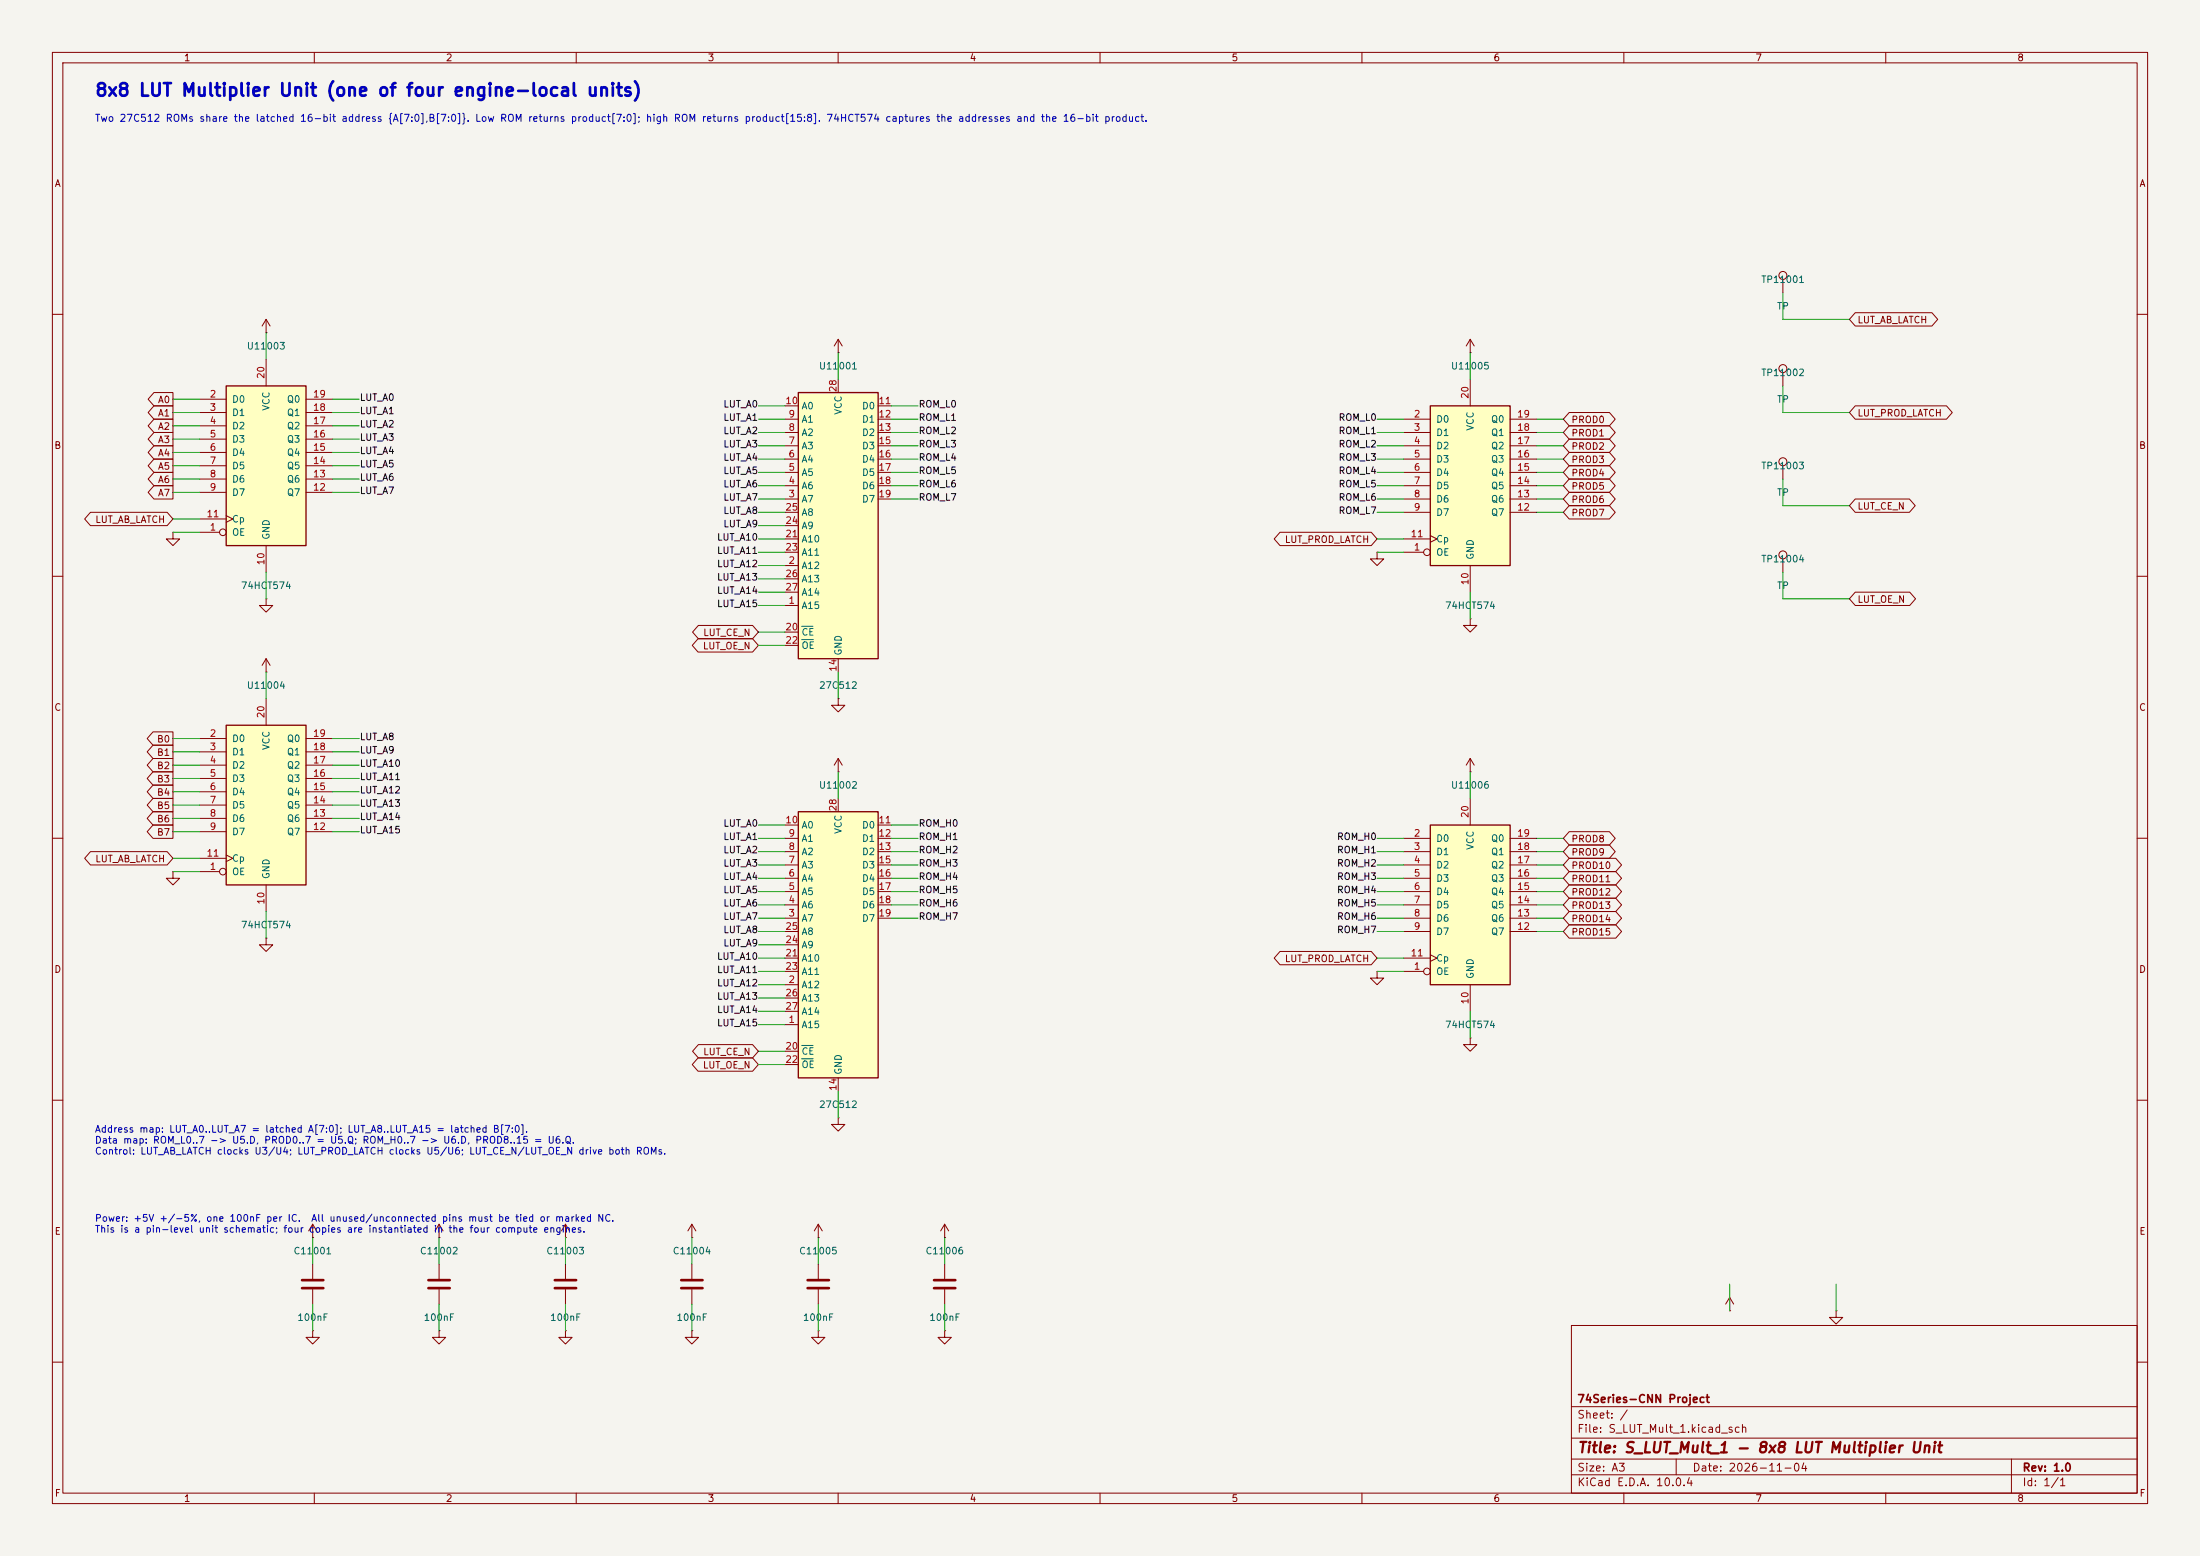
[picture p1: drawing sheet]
<svg xmlns="http://www.w3.org/2000/svg" width="420mm" height="297mm" viewBox="0 0 420 297" stroke-linecap="round" stroke-linejoin="round" font-family="sans-serif">
<path d="M0 0h420v297h-420z" fill="#f5f4ef" stroke="#f5f4ef" stroke-width=".19"/>
<g fill="none" stroke="#840000" stroke-width=".19">
<path d="M10 10h400v277h-400zM12 12h396v273h-396zM60 10v2M110 10v2M160 10v2M210 10v2M260 10v2M310 10v2M360 10v2M340.4 53.3v2.6M10 60h2M340.4 71.1v2.6"/>
<path d="M408 60h2M340.4 88.9v2.5M10 110h2M262.9 105.4v1.3h1.3l-1.3 1.3-1.3-1.3h1.3M262.9 105.4h.1M340.4 106.7v2.5M408 110h2M10 160h2M408 160h2M33 166.4v1.2h1.3l-1.3 1.3-1.3-1.3h1.3M33 166.4h.1M50.8 179.1v1.2h1.3l-1.3 1.3-1.3-1.3h1.3"/>
<path d="M50.8 179.1h.1M10 210h2M408 210h2M132.1 236.2h.1M132.1 233.7l-.8 1.2M132.1 233.7l.7 1.2M132.1 233.7v2.5M180.3 236.2h.1M180.3 233.7l-.7 1.2M180.3 233.7l.8 1.2M180.3 233.7v2.5M59.7 241.3v2.8"/>
<path d="M59.7 246.1v2.8M107.9 254v1.3h1.3l-1.3 1.2-1.2-1.2h1.2M107.9 254h.1M132.1 241.3v2.8M132.1 246.1v2.8M156.2 254v1.3h1.3l-1.3 1.2-1.3-1.2h1.3M156.2 254h.1M156.2 241.3v2.8M156.2 246.1v2.8M300 253h108v32h-108zM10 260h2M300 278.5h108"/>
<path d="M300 274.5h108M300 268.5h108M320 278.5v3M384 278.5v6.5M408 260h2M60 285v2M110 285v2M160 285v2M210 285v2M260 285v2M300 281.5h108M310 285v2"/>
<path d="M360 285v2"/>
<circle cx="340.4" cy="52.6" r=".76"/>
<circle cx="340.4" cy="70.4" r=".76"/>
<circle cx="340.4" cy="88.1" r=".76"/>
<circle cx="340.4" cy="105.9" r=".76"/>
</g>
<path d="M57.7 244.3h4M57.7 245.9h4M130 244.3h4.1M130 245.9h4.1M154.2 244.3h4M154.2 245.9h4" fill="none" stroke="#840000" stroke-width=".51"/>
<path d="M43.2 138.4h15.2v30.5h-15.2z" fill="#ffffc2"/>
<path d="M43.2 138.4h15.2v30.5h-15.2z" fill="none" stroke="#840000" stroke-width=".25"/>
<g fill="none" stroke="#840000" stroke-width=".19">
<path d="M50.8 133.4v5M38.1 141h5.1M38.1 143.5h5.1M38.1 146.1h5.1M38.1 148.6h5.1M38.1 151.1h5.1M38.1 153.7h5.1M38.1 156.2h5.1M38.1 158.8h5.1M58.4 141h5.1M58.4 143.5h5.1M58.4 146.1h5.1"/>
<path d="M58.4 148.6h5.1M58.4 151.1h5.1M58.4 153.7h5.1M58.4 156.2h5.1M58.4 158.8h5.1M38.1 166.4h3.8M38.1 163.8h5.1M43.2 163.2l1.2 .6-1.2 .7M50.8 168.9v5.1M59.7 236.2h.1M59.7 233.7l-.8 1.2M59.7 233.7l.8 1.2"/>
<path d="M59.7 233.7v2.5M59.7 254v1.3h1.3l-1.3 1.2-1.3-1.2h1.3M59.7 254h.1M83.8 241.3v2.8M83.8 246.1v2.8"/>
<circle cx="42.5" cy="166.4" r=".63"/>
</g>
<path d="M81.8 244.3h4.1M81.8 245.9h4.1" fill="none" stroke="#840000" stroke-width=".51"/>
<path d="M152.4 74.9h15.2v50.8h-15.2z" fill="#ffffc2"/>
<path d="M152.4 74.9h15.2v50.8h-15.2z" fill="none" stroke="#840000" stroke-width=".25"/>
<g fill="none" stroke="#840000" stroke-width=".19">
<path d="M149.9 77.5h2.5M160 72.4v2.5M167.6 77.5h2.6M149.9 95.3h2.5M149.9 92.7h2.5M149.9 90.2h2.5M149.9 87.6h2.5M149.9 85.1h2.5M149.9 82.6h2.5M149.9 80h2.5M149.9 97.8h2.5M167.6 95.3h2.6"/>
<path d="M167.6 92.7h2.6M167.6 90.2h2.6M167.6 87.6h2.6M167.6 85.1h2.6M167.6 82.6h2.6M167.6 80h2.6M149.9 115.6h2.5M149.9 108h2.5M149.9 102.9h2.5M149.9 105.4h2.5M149.9 100.3h2.5M149.9 110.5h2.5"/>
<path d="M149.9 113h2.5M149.9 120.7h2.5M149.9 123.2h2.5M160 133.4v1.2h1.3l-1.3 1.3-1.3-1.3h1.3M160 133.4h.1M160 125.7v2.6M160 147.3h.1M160 144.8v2.5M160 144.8l-.7 1.3M160 144.8l.8 1.3"/>
</g>
<path d="M153 119.5h2.2M153 122.1h2.3" fill="none" stroke="#006464" stroke-width=".19"/>
<path d="M273 157.5h15.3v30.5h-15.3z" fill="#ffffc2"/>
<path d="M273 157.5h15.3v30.5h-15.3z" fill="none" stroke="#840000" stroke-width=".25"/>
<g fill="none" stroke="#840000" stroke-width=".19">
<path d="M33 101.6v1.3h1.3l-1.3 1.2-1.3-1.2h1.3M33 101.6h.1M280.7 152.4v5.1M268 160h5M268 162.6h5M268 165.1h5M268 167.6h5M268 170.2h5M268 172.7h5M268 175.3h5M268 177.8h5M288.3 160h5.1"/>
<path d="M288.3 162.6h5.1M288.3 165.1h5.1M288.3 167.6h5.1M288.3 170.2h5.1M288.3 172.7h5.1M288.3 175.3h5.1M288.3 177.8h5.1M268 185.4h3.8M268 182.9h5M273 182.2l1.3 .7-1.3 .6M280.7 188v5M83.8 236.2h.1"/>
<path d="M83.8 233.7l-.7 1.2M83.8 233.7l.8 1.2M83.8 233.7v2.5M156.2 236.2h.1M156.2 233.7l-.8 1.2M156.2 233.7l.8 1.2M156.2 233.7v2.5M180.3 254v1.3h1.3l-1.3 1.2-1.2-1.2h1.2M180.3 254h.1M180.3 241.3v2.8M180.3 246.1v2.8"/>
<circle cx="272.4" cy="185.4" r=".63"/>
</g>
<path d="M178.3 244.3h4.1M178.3 245.9h4.1" fill="none" stroke="#840000" stroke-width=".51"/>
<path d="M152.4 154.9h15.2v50.8h-15.2z" fill="#ffffc2"/>
<path d="M152.4 154.9h15.2v50.8h-15.2z" fill="none" stroke="#840000" stroke-width=".25"/>
<g fill="none" stroke="#840000" stroke-width=".19">
<path d="M149.9 157.5h2.5M160 152.4v2.5M167.6 157.5h2.6M280.7 147.3h.1M280.7 144.8l-.8 1.3M280.7 144.8l.7 1.3M280.7 144.8v2.5M149.9 175.3h2.5M149.9 172.7h2.5M149.9 170.2h2.5M149.9 167.6h2.5M149.9 165.1h2.5"/>
<path d="M149.9 162.6h2.5M149.9 160h2.5M149.9 177.8h2.5M167.6 175.3h2.6M167.6 172.7h2.6M167.6 170.2h2.6M167.6 167.6h2.6M167.6 165.1h2.6M167.6 162.6h2.6M167.6 160h2.6M149.9 195.6h2.5M149.9 188h2.5"/>
<path d="M149.9 182.9h2.5M149.9 185.4h2.5M149.9 180.3h2.5M149.9 190.5h2.5M149.9 193h2.5M262.9 185.4v1.3h1.3l-1.3 1.3-1.3-1.3h1.3M262.9 185.4h.1M280.7 198.1v1.3h1.2l-1.2 1.3-1.3-1.3h1.3M280.7 198.1h.1M149.9 200.7h2.5M149.9 203.2h2.5M160 213.4v1.2h1.3l-1.3 1.3-1.3-1.3h1.3"/>
<path d="M160 213.4h.1M160 205.7v2.6M330.2 250.2h.1M330.2 247.6l-.8 1.3M330.2 247.6l.8 1.3M330.2 247.6v2.6"/>
</g>
<path d="M153 199.6h2.2M153 202.1h2.3" fill="none" stroke="#006464" stroke-width=".19"/>
<path d="M43.2 73.7h15.2v30.4h-15.2z" fill="#ffffc2"/>
<path d="M43.2 73.7h15.2v30.4h-15.2z" fill="none" stroke="#840000" stroke-width=".25"/>
<g fill="none" stroke="#840000" stroke-width=".19">
<path d="M38.1 76.2h5.1M38.1 78.7h5.1M50.8 68.6v5.1M58.4 76.2h5.1M58.4 78.7h5.1M160 67.3h.1M160 64.8l-.7 1.2M160 64.8l.8 1.2M160 64.8v2.5M38.1 81.3h5.1M38.1 83.8h5.1M38.1 86.4h5.1"/>
<path d="M38.1 88.9h5.1M38.1 91.4h5.1M38.1 94h5.1M38.1 99.1h5.1M43.2 98.4l1.2 .7-1.2 .6M58.4 81.3h5.1M58.4 83.8h5.1M58.4 86.4h5.1M58.4 88.9h5.1M58.4 91.4h5.1M58.4 94h5.1M38.1 101.6h3.8"/>
<path d="M50.8 104.1v5.1M280.7 118.1v1.3h1.2l-1.2 1.3-1.3-1.3h1.3M280.7 118.1h.1M50.8 128.3h.1M50.8 125.7v2.6M50.8 125.7l-.8 1.3M50.8 125.7l.8 1.3"/>
<circle cx="42.5" cy="101.6" r=".63"/>
</g>
<path d="M273 77.5h15.3v30.5h-15.3z" fill="#ffffc2"/>
<path d="M273 77.5h15.3v30.5h-15.3z" fill="none" stroke="#840000" stroke-width=".25"/>
<g fill="none" stroke="#840000" stroke-width=".19">
<path d="M354.2 59.7h14.6l1.1 1.3-1.1 1.2h-14.6l-1.1-1.2zM29.4 77.5h3.6v2.5h-3.6l-1.1-1.3zM29.4 74.9h3.6v2.6h-3.6l-1.1-1.3zM50.8 63.5h.1M50.8 61l-.8 1.2M50.8 61l.8 1.2M50.8 61v2.5M280.7 67.3h.1M280.7 64.8v2.5M280.7 72.4v5.1M280.7 64.8l-.8 1.2M280.7 64.8l.7 1.2"/>
<path d="M299.6 78.7h7.6l1.2 1.3-1.2 1.3h-7.6l-1.2-1.3zM354.2 77.5h17.4l1.1 1.2-1.1 1.3h-17.4l-1.1-1.3zM17.3 97.8h14.6l1.1 1.3-1.1 1.2h-14.6l-1.1-1.2zM29.4 80h3.6v2.6h-3.6l-1.1-1.3zM29.4 85.1h3.6v2.5h-3.6l-1.1-1.2zM29.4 87.6h3.6v2.6h-3.6l-1.1-1.3zM29.4 90.2h3.6v2.5h-3.6l-1.1-1.3zM29.4 92.7h3.6v2.6h-3.6l-1.1-1.3zM29.4 82.5h3.6v2.6h-3.6l-1.1-1.3zM268 80h5M268 82.6h5M268 85.1h5"/>
<path d="M268 87.6h5M268 90.2h5M268 92.7h5M268 95.3h5M268 97.8h5M288.3 80h5.1M288.3 82.6h5.1M288.3 85.1h5.1M288.3 87.6h5.1M288.3 90.2h5.1M288.3 92.7h5.1M288.3 95.3h5.1"/>
<path d="M288.3 97.8h5.1M299.6 94h7.6l1.2 1.3-1.2 1.2h-7.6l-1.2-1.2zM299.6 96.5h7.6l1.2 1.3-1.2 1.3h-7.6l-1.2-1.3zM299.6 81.3h7.6l1.2 1.3-1.2 1.2h-7.6l-1.2-1.2zM299.6 83.8h7.6l1.2 1.3-1.2 1.3h-7.6l-1.2-1.3zM299.6 86.4h7.6l1.2 1.2-1.2 1.3h-7.6l-1.2-1.3zM299.6 88.9h7.6l1.2 1.3-1.2 1.2h-7.6l-1.2-1.2zM299.6 91.4h7.6l1.2 1.3-1.2 1.3h-7.6l-1.2-1.3zM354.2 95.2h10.3l1.1 1.3-1.1 1.3h-10.3l-1.1-1.3zM50.8 114.3v1.3h1.3l-1.3 1.2-1.3-1.2h1.3M50.8 114.3h.1M133.3 119.4h10.4l1.1 1.3-1.1 1.2h-10.4l-1.1-1.2z"/>
<path d="M244.4 101.6h17.4l1.1 1.3-1.1 1.2h-17.4l-1.2-1.2zM268 105.4h3.8M268 102.9h5M273 102.2l1.3 .7-1.3 .6M280.7 108v5M354.2 113h10.4l1.1 1.3-1.1 1.3h-10.4l-1.1-1.3zM29.2 139.7h3.8v2.5h-3.8l-1.1-1.2zM133.3 121.9h10.4l1.1 1.3-1.1 1.3h-10.4l-1.1-1.3zM29.2 144.8h3.8v2.5h-3.8l-1.1-1.2zM29.2 147.3h3.8v2.6h-3.8l-1.1-1.3zM29.2 149.9h3.8v2.5h-3.8l-1.1-1.3zM29.2 152.4h3.8v2.5h-3.8l-1.1-1.2z"/>
<path d="M29.2 154.9h3.8v2.6h-3.8l-1.1-1.3zM29.2 157.5h3.8v2.5h-3.8l-1.1-1.2zM29.2 142.2h3.8v2.6h-3.8l-1.1-1.3zM299.6 158.7h7.6l1.2 1.3-1.2 1.3h-7.6l-1.2-1.3zM17.3 162.6h14.6l1.1 1.2-1.1 1.3h-14.6l-1.1-1.3zM299.6 171.4h8.9l1.1 1.3-1.1 1.3h-8.9l-1.2-1.3zM299.6 174h8.9l1.1 1.3-1.1 1.2h-8.9l-1.2-1.2zM299.6 176.5h8.9l1.1 1.3-1.1 1.3h-8.9l-1.2-1.3zM299.6 161.3h7.6l1.2 1.3-1.2 1.2h-7.6l-1.2-1.2zM299.6 163.8h8.9l1.1 1.3-1.1 1.3h-8.9l-1.2-1.3zM299.6 166.4h8.9l1.1 1.2-1.1 1.3h-8.9l-1.2-1.3zM299.6 168.9h8.9l1.1 1.3-1.1 1.3h-8.9l-1.2-1.3z"/>
<path d="M133.3 199.4h10.4l1.1 1.3-1.1 1.2h-10.4l-1.1-1.2zM244.4 181.6h17.4l1.1 1.3-1.1 1.3h-17.4l-1.2-1.3zM133.3 201.9h10.4l1.1 1.3-1.1 1.3h-10.4l-1.1-1.3zM107.9 236.2h.1M107.9 233.7v2.5M107.9 233.7l-.7 1.2M107.9 233.7l.8 1.2M83.8 254v1.3h1.3l-1.3 1.2-1.3-1.2h1.3M83.8 254h.1M107.9 241.3v2.8M107.9 246.1v2.8M132.1 254v1.3h1.2l-1.2 1.2-1.3-1.2h1.3"/>
<path d="M132.1 254h.1M350.5 250.2v1.3h1.3l-1.3 1.2-1.3-1.2h1.3M350.5 250.2h.1"/>
<circle cx="272.4" cy="105.4" r=".63"/>
</g>
<path d="M105.9 244.3h4.1M105.9 245.9h4.1" fill="none" stroke="#840000" stroke-width=".51"/>
<g fill="none" stroke="#009600" stroke-width=".19">
<path d="M340.4 55.9v5.1h12.7M33 78.7h5.1M33 76.2h5.1M50.8 63.5v5.1M63.5 78.7h5.1M63.5 76.2h5.1M144.8 77.5h5.1M160 67.3v5.1M170.2 77.5h5.1M280.7 67.3v5.1M340.4 73.7v5h12.7M33 88.9h5.1"/>
<path d="M33 86.4h5.1M33 83.8h5.1M33 81.3h5.1M33 99.1h5.1M33 91.4h5.1M33 94h5.1M63.5 88.9h5.1M63.5 86.4h5.1M63.5 83.8h5.1M63.5 81.3h5.1M63.5 91.4h5.1M63.5 94h5.1"/>
<path d="M144.8 87.6h5.1M144.8 85.1h5.1M144.8 82.6h5.1M144.8 80h5.1M144.8 90.2h5.1M144.8 92.7h5.1M144.8 95.3h5.1M144.8 97.8h5.1M170.2 87.6h5.1M170.2 85.1h5.1M170.2 82.6h5.1M170.2 80h5.1"/>
<path d="M170.2 90.2h5.1M170.2 92.7h5.1M170.2 95.3h5.1M262.9 87.6h5.1M262.9 85.1h5.1M262.9 82.6h5.1M262.9 80h5.1M262.9 90.2h5.1M262.9 92.7h5.1M262.9 95.3h5.1M262.9 97.8h5.1M293.4 87.6h5"/>
<path d="M293.4 85.1h5M293.4 82.6h5M293.4 80h5M293.4 90.2h5M293.4 92.7h5M293.4 95.3h5M293.4 97.8h5M340.4 91.4v5.1h12.7M33 101.6h5.1M50.8 109.2v5.1M144.8 105.4h5.1M144.8 113h5.1"/>
<path d="M144.8 102.9h5.1M144.8 115.6h5.1M144.8 108h5.1M144.8 100.3h5.1M144.8 110.5h5.1M262.9 105.4h5.1M262.9 102.9h5.1M280.7 113v5.1M340.4 109.2v5.1h12.7M50.8 128.3v5.1M144.8 120.7h5.1M144.8 123.2h5.1"/>
<path d="M160 128.3v5.1M33 143.5h5.1M33 158.8h5.1M33 146.1h5.1M33 148.6h5.1M33 151.1h5.1M33 153.7h5.1M33 156.2h5.1M33 141h5.1M63.5 143.5h5.1M63.5 158.8h5.1M63.5 146.1h5.1"/>
<path d="M63.5 148.6h5.1M63.5 151.1h5.1M63.5 153.7h5.1M63.5 156.2h5.1M63.5 141h5.1M144.8 157.5h5.1M160 147.3v5.1M170.2 157.5h5.1M280.7 147.3v5.1M33 166.4h5.1M33 163.8h5.1M50.8 174v5.1"/>
<path d="M144.8 165.1h5.1M144.8 162.6h5.1M144.8 160h5.1M144.8 167.6h5.1M144.8 170.2h5.1M144.8 172.7h5.1M144.8 175.3h5.1M144.8 177.8h5.1M170.2 165.1h5.1M170.2 162.6h5.1M170.2 160h5.1M170.2 167.6h5.1"/>
<path d="M170.2 170.2h5.1M170.2 172.7h5.1M170.2 175.3h5.1M262.9 165.1h5.1M262.9 162.6h5.1M262.9 160h5.1M262.9 167.6h5.1M262.9 170.2h5.1M262.9 172.7h5.1M262.9 175.3h5.1M262.9 177.8h5.1M293.4 165.1h5"/>
<path d="M293.4 162.6h5M293.4 160h5M293.4 167.6h5M293.4 170.2h5M293.4 172.7h5M293.4 175.3h5M293.4 177.8h5M144.8 190.5h5.1M144.8 193h5.1M144.8 188h5.1M144.8 182.9h5.1M144.8 195.6h5.1"/>
<path d="M144.8 185.4h5.1M144.8 180.3h5.1M262.9 182.9h5.1M262.9 185.4h5.1M280.7 193v5.1M144.8 203.2h5.1M144.8 200.7h5.1M160 208.3v5.1M59.7 236.2v5.1M83.8 236.2v5.1M107.9 236.2v5.1M132.1 236.2v5.1"/>
<path d="M156.2 236.2v5.1M180.3 236.2v5.1M59.7 248.9v5.1M83.8 248.9v5.1M107.9 248.9v5.1M132.1 248.9v5.1M156.2 248.9v5.1M180.3 248.9v5.1M330.2 245.1v5.1M350.5 245.1v5.1"/>
</g>
<text font-size="2.4" fill="#0000c2" x="18" y="19">8x8 LUT Multiplier Unit (one of four engine-local units)</text>
<text font-size="2" fill="#840000" x="301" y="277.8">Title: S_LUT_Mult_1 - 8x8 LUT Multiplier Unit</text>
<g font-size="1.5" fill="#840000">
<text x="301" y="268.1">74Series-CNN Project</text>
<text x="301" y="273.8">File: S_LUT_Mult_1.kicad_sch</text>
<text x="301" y="271.1">Sheet: /</text>
<text x="301" y="281.2">Size: A3</text>
<text x="323" y="281.2">Date: 2026-11-04</text>
<text x="386" y="281.2">Rev: 1.0</text>
<text x="301" y="284">KiCad E.D.A. 10.0.4</text>
<text x="386" y="284">Id: 1/1</text>
</g>
<g font-size="1.3" fill="#840000">
<text x="35" y="12">1</text>
<text x="85" y="12">2</text>
<text x="135" y="12">3</text>
<text x="185" y="12">4</text>
<text x="235" y="12">5</text>
<text x="285" y="12">6</text>
<text x="335" y="12">7</text>
<text x="385" y="12">8</text>
<text x="10.3" y="36">A</text>
<text x="408.3" y="36">A</text>
<text x="354.5" y="62">LUT_AB_LATCH</text>
<text x="30" y="77.3">A0</text>
<text x="30" y="79.8">A1</text>
<text x="30" y="82.3">A2</text>
<text x="299.9" y="83.6">PROD1</text>
<text x="299.9" y="81.1">PROD0</text>
<text x="354.5" y="79.8">LUT_PROD_LATCH</text>
<text x="10.3" y="86">B</text>
<text x="30" y="87.4">A4</text>
<text x="30" y="90">A5</text>
<text x="30" y="84.9">A3</text>
<text x="299.9" y="86.2">PROD2</text>
<text x="299.9" y="88.7">PROD3</text>
<text x="408.2" y="86">B</text>
<text x="30" y="92.5">A6</text>
<text x="30" y="95">A7</text>
<text x="299.9" y="91.2">PROD4</text>
<text x="299.9" y="93.8">PROD5</text>
<text x="18.1" y="100.1">LUT_AB_LATCH</text>
<text x="299.9" y="96.3">PROD6</text>
<text x="299.9" y="98.9">PROD7</text>
<text x="354.5" y="97.6">LUT_CE_N</text>
<text x="245.2" y="103.9">LUT_PROD_LATCH</text>
<text x="354.5" y="115.4">LUT_OE_N</text>
<text x="134.1" y="124.3">LUT_OE_N</text>
<text x="134.1" y="121.7">LUT_CE_N</text>
<text x="10.3" y="136">C</text>
<text x="408.2" y="136">C</text>
<text x="29.9" y="142">B0</text>
<text x="29.9" y="147.1">B2</text>
<text x="29.9" y="149.7">B3</text>
<text x="29.9" y="144.6">B1</text>
<text x="29.9" y="152.2">B4</text>
<text x="29.9" y="154.7">B5</text>
<text x="29.9" y="157.3">B6</text>
<text x="29.9" y="159.8">B7</text>
<text x="299.9" y="161.1">PROD8</text>
<text x="18.1" y="164.9">LUT_AB_LATCH</text>
<text x="299.9" y="163.6">PROD9</text>
<text x="299.9" y="166.2">PROD10</text>
<text x="299.9" y="173.8">PROD13</text>
<text x="299.9" y="168.7">PROD11</text>
<text x="299.9" y="171.2">PROD12</text>
<text x="299.9" y="176.3">PROD14</text>
<text x="299.9" y="178.9">PROD15</text>
<text x="10.3" y="186">D</text>
<text x="245.2" y="183.9">LUT_PROD_LATCH</text>
<text x="408.2" y="186">D</text>
<text x="134.1" y="201.7">LUT_CE_N</text>
<text x="134.1" y="204.3">LUT_OE_N</text>
<text x="10.3" y="236">E</text>
<text x="408.3" y="236">E</text>
<text x="10.3" y="286">F</text>
<text x="35" y="287">1</text>
<text x="85" y="287">2</text>
<text x="135" y="287">3</text>
<text x="185" y="287">4</text>
<text x="235" y="287">5</text>
<text x="285" y="287">6</text>
<text x="335" y="287">7</text>
<text x="385" y="287">8</text>
<text x="408.3" y="286">F</text>
</g>
<g font-size="1.3" fill="#0000c2">
<text x="18" y="23.6">Two 27C512 ROMs share the latched 16-bit address {A[7:0],B[7:0]}. Low ROM returns product[7:0]; high ROM returns product[15:8]. 74HCT574 captures the addresses and the 16-bit product.</text>
<text x="18" y="216.5">Address map: LUT_A0..LUT_A7 = latched A[7:0]; LUT_A8..LUT_A15 = latched B[7:0].</text>
<text x="18" y="218.6">Data map: ROM_L0..7 -&gt; U5.D, PROD0..7 = U5.Q; ROM_H0..7 -&gt; U6.D, PROD8..15 = U6.Q.</text>
<text x="18" y="220.7">Control: LUT_AB_LATCH clocks U3/U4; LUT_PROD_LATCH clocks U5/U6; LUT_CE_N/LUT_OE_N drive both ROMs.</text>
<text x="18" y="233.5">Power: +5V +/-5%, one 100nF per IC.</text>
<text x="59.3" y="233.5">All unused/unconnected pins must be tied or marked NC.</text>
<text x="18" y="235.6">This is a pin-level unit schematic; four copies are instantiated in the four compute engines.</text>
</g>
<g font-size="1.3" fill="#006464">
<text x="336.1" y="54.3">TP11001</text>
<text x="339.1" y="59.4">TP</text>
<text x="47" y="67">U11003</text>
<text x="156.2" y="70.8">U11001</text>
<text x="276.9" y="70.8">U11005</text>
<text x="44.2" y="77.2">D0</text>
<text x="54.7" y="77.2">Q0</text>
<text x="336.1" y="72.1">TP11002</text>
<text x="339.1" y="77.2">TP</text>
<text x="44.2" y="79.7">D1</text>
<text x="44.2" y="82.3">D2</text>
<text x="51.8" y="78.5" transform="rotate(-90 51.8 78.5)">VCC</text>
<text x="54.7" y="82.3">Q2</text>
<text x="54.7" y="79.7">Q1</text>
<text x="152.9" y="83.5">A2</text>
<text x="152.9" y="81">A1</text>
<text x="152.9" y="78.4">A0</text>
<text x="161" y="79.3" transform="rotate(-90 161 79.3)">VCC</text>
<text x="164.4" y="78.4">D0</text>
<text x="164.4" y="81">D1</text>
<text x="164.4" y="83.5">D2</text>
<text x="274.1" y="81">D0</text>
<text x="274.1" y="83.5">D1</text>
<text x="281.6" y="82.3" transform="rotate(-90 281.6 82.3)">VCC</text>
<text x="284.5" y="83.5">Q1</text>
<text x="284.5" y="81">Q0</text>
<text x="44.2" y="84.8">D3</text>
<text x="44.2" y="87.3">D4</text>
<text x="44.2" y="89.9">D5</text>
<text x="54.7" y="89.9">Q5</text>
<text x="54.7" y="87.3">Q4</text>
<text x="54.7" y="84.8">Q3</text>
<text x="152.9" y="88.6">A4</text>
<text x="152.9" y="86.1">A3</text>
<text x="164.4" y="86.1">D3</text>
<text x="164.4" y="88.6">D4</text>
<text x="274.1" y="86.1">D2</text>
<text x="274.1" y="88.6">D3</text>
<text x="284.5" y="88.6">Q3</text>
<text x="284.5" y="86.1">Q2</text>
<text x="336.1" y="89.9">TP11003</text>
<text x="44.2" y="92.4">D6</text>
<text x="44.2" y="95">D7</text>
<text x="54.7" y="95">Q7</text>
<text x="54.7" y="92.4">Q6</text>
<text x="152.9" y="93.7">A6</text>
<text x="152.9" y="91.1">A5</text>
<text x="164.4" y="91.1">D5</text>
<text x="164.4" y="93.7">D6</text>
<text x="274.1" y="91.1">D4</text>
<text x="274.1" y="93.7">D5</text>
<text x="284.5" y="93.7">Q5</text>
<text x="284.5" y="91.1">Q4</text>
<text x="339.1" y="95">TP</text>
<text x="44.2" y="100">Cp</text>
<text x="152.9" y="96.2">A7</text>
<text x="152.9" y="101.3">A9</text>
<text x="152.9" y="98.8">A8</text>
<text x="164.4" y="96.2">D7</text>
<text x="274.1" y="96.2">D6</text>
<text x="274.1" y="98.8">D7</text>
<text x="284.5" y="98.8">Q7</text>
<text x="284.5" y="96.2">Q6</text>
<text x="44.2" y="102.6">OE</text>
<text x="51.8" y="103.1" transform="rotate(-90 51.8 103.1)">GND</text>
<text x="152.9" y="103.8">A10</text>
<text x="152.9" y="106.4">A11</text>
<text x="274.1" y="106.4">OE</text>
<text x="274.1" y="103.8">Cp</text>
<text x="281.6" y="106.9" transform="rotate(-90 281.6 106.9)">GND</text>
<text x="336.1" y="107.7">TP11004</text>
<text x="45.9" y="112.7">74HCT574</text>
<text x="152.9" y="108.9">A12</text>
<text x="152.9" y="111.5">A13</text>
<text x="339.1" y="112.7">TP</text>
<text x="152.9" y="116.5">A15</text>
<text x="152.9" y="114">A14</text>
<text x="275.8" y="116.5">74HCT574</text>
<text x="152.9" y="121.6">CE</text>
<text x="152.9" y="124.2">OE</text>
<text x="161" y="125.2" transform="rotate(-90 161 125.2)">GND</text>
<text x="47" y="131.8">U11004</text>
<text x="156.3" y="131.8">27C512</text>
<text x="44.2" y="141.9">D0</text>
<text x="51.8" y="143.3" transform="rotate(-90 51.8 143.3)">VCC</text>
<text x="54.7" y="141.9">Q0</text>
<text x="44.2" y="144.5">D1</text>
<text x="44.2" y="147">D2</text>
<text x="44.2" y="149.6">D3</text>
<text x="54.7" y="149.6">Q3</text>
<text x="54.7" y="147">Q2</text>
<text x="54.7" y="144.5">Q1</text>
<text x="44.2" y="152.1">D4</text>
<text x="44.2" y="154.6">D5</text>
<text x="54.7" y="154.6">Q5</text>
<text x="54.7" y="152.1">Q4</text>
<text x="156.2" y="150.8">U11002</text>
<text x="276.9" y="150.8">U11006</text>
<text x="44.2" y="157.2">D6</text>
<text x="44.2" y="159.7">D7</text>
<text x="54.7" y="159.7">Q7</text>
<text x="54.7" y="157.2">Q6</text>
<text x="152.9" y="161">A1</text>
<text x="152.9" y="158.5">A0</text>
<text x="161" y="159.3" transform="rotate(-90 161 159.3)">VCC</text>
<text x="164.4" y="158.5">D0</text>
<text x="164.4" y="161">D1</text>
<text x="274.1" y="161">D0</text>
<text x="284.5" y="161">Q0</text>
<text x="44.2" y="167.3">OE</text>
<text x="44.2" y="164.8">Cp</text>
<text x="51.8" y="167.9" transform="rotate(-90 51.8 167.9)">GND</text>
<text x="152.9" y="166.1">A3</text>
<text x="152.9" y="163.5">A2</text>
<text x="164.4" y="163.5">D2</text>
<text x="164.4" y="166.1">D3</text>
<text x="274.1" y="163.5">D1</text>
<text x="274.1" y="166.1">D2</text>
<text x="281.6" y="162.3" transform="rotate(-90 281.6 162.3)">VCC</text>
<text x="284.5" y="166.1">Q2</text>
<text x="284.5" y="163.5">Q1</text>
<text x="152.9" y="173.7">A6</text>
<text x="152.9" y="171.2">A5</text>
<text x="152.9" y="168.6">A4</text>
<text x="164.4" y="168.6">D4</text>
<text x="164.4" y="171.2">D5</text>
<text x="164.4" y="173.7">D6</text>
<text x="274.1" y="168.6">D3</text>
<text x="274.1" y="171.2">D4</text>
<text x="274.1" y="173.7">D5</text>
<text x="284.5" y="173.7">Q5</text>
<text x="284.5" y="171.2">Q4</text>
<text x="284.5" y="168.6">Q3</text>
<text x="45.9" y="177.5">74HCT574</text>
<text x="152.9" y="176.2">A7</text>
<text x="152.9" y="178.8">A8</text>
<text x="164.4" y="176.2">D7</text>
<text x="274.1" y="176.2">D6</text>
<text x="274.1" y="178.8">D7</text>
<text x="284.5" y="178.8">Q7</text>
<text x="284.5" y="176.2">Q6</text>
<text x="152.9" y="183.9">A10</text>
<text x="152.9" y="181.3">A9</text>
<text x="274.1" y="183.9">Cp</text>
<text x="152.9" y="188.9">A12</text>
<text x="152.9" y="186.4">A11</text>
<text x="152.9" y="191.5">A13</text>
<text x="274.1" y="186.4">OE</text>
<text x="281.6" y="186.9" transform="rotate(-90 281.6 186.9)">GND</text>
<text x="152.9" y="196.6">A15</text>
<text x="152.9" y="194">A14</text>
<text x="275.8" y="196.6">74HCT574</text>
<text x="152.9" y="201.6">CE</text>
<text x="152.9" y="204.2">OE</text>
<text x="161" y="205.2" transform="rotate(-90 161 205.2)">GND</text>
<text x="156.3" y="211.8">27C512</text>
<text x="55.9" y="239.7">C11001</text>
<text x="80.1" y="239.7">C11002</text>
<text x="104.2" y="239.7">C11003</text>
<text x="128.3" y="239.7">C11004</text>
<text x="152.4" y="239.7">C11005</text>
<text x="176.6" y="239.7">C11006</text>
<text x="56.7" y="252.4">100nF</text>
<text x="80.8" y="252.4">100nF</text>
<text x="104.9" y="252.4">100nF</text>
<text x="129" y="252.4">100nF</text>
<text x="153.2" y="252.4">100nF</text>
<text x="177.3" y="252.4">100nF</text>
</g>
<g font-size="1.3" fill="#a90000">
<text x="39.9" y="76.2">2</text>
<text x="50.8" y="72.4" transform="rotate(-90 50.8 72.4)">20</text>
<text x="59.6" y="76.2">19</text>
<text x="149.8" y="77.4">10</text>
<text x="160" y="75" transform="rotate(-90 160 75)">28</text>
<text x="167.6" y="77.4">11</text>
<text x="280.6" y="76.2" transform="rotate(-90 280.6 76.2)">20</text>
<text x="39.9" y="78.7">3</text>
<text x="39.9" y="81.3">4</text>
<text x="39.9" y="83.8">5</text>
<text x="59.6" y="83.8">16</text>
<text x="59.6" y="81.3">17</text>
<text x="59.6" y="78.7">18</text>
<text x="150.4" y="82.5">8</text>
<text x="150.4" y="80">9</text>
<text x="167.6" y="80">12</text>
<text x="167.6" y="82.5">13</text>
<text x="269.8" y="80">2</text>
<text x="269.8" y="82.5">3</text>
<text x="289.5" y="82.5">18</text>
<text x="289.5" y="80">19</text>
<text x="39.9" y="86.3">6</text>
<text x="39.9" y="88.9">7</text>
<text x="59.6" y="88.9">14</text>
<text x="59.6" y="86.3">15</text>
<text x="150.4" y="87.6">6</text>
<text x="150.4" y="85.1">7</text>
<text x="167.6" y="85.1">15</text>
<text x="167.6" y="87.6">16</text>
<text x="269.8" y="85.1">4</text>
<text x="269.8" y="87.6">5</text>
<text x="289.5" y="87.6">16</text>
<text x="289.5" y="85.1">17</text>
<text x="39.9" y="91.4">8</text>
<text x="39.9" y="94">9</text>
<text x="59.6" y="94">12</text>
<text x="59.6" y="91.4">13</text>
<text x="150.4" y="95.2">3</text>
<text x="150.4" y="92.7">4</text>
<text x="150.4" y="90.1">5</text>
<text x="167.6" y="90.1">17</text>
<text x="167.6" y="92.7">18</text>
<text x="167.6" y="95.2">19</text>
<text x="269.8" y="90.1">6</text>
<text x="269.8" y="92.7">7</text>
<text x="269.8" y="95.2">8</text>
<text x="289.5" y="95.2">13</text>
<text x="289.5" y="92.7">14</text>
<text x="289.5" y="90.1">15</text>
<text x="39.3" y="99">11</text>
<text x="39.9" y="101.6">1</text>
<text x="149.8" y="100.3">24</text>
<text x="149.8" y="97.8">25</text>
<text x="269.8" y="97.8">9</text>
<text x="289.5" y="97.8">12</text>
<text x="50.8" y="108" transform="rotate(-90 50.8 108)">10</text>
<text x="149.8" y="102.8">21</text>
<text x="149.8" y="105.4">23</text>
<text x="150.4" y="107.9">2</text>
<text x="269.2" y="102.8">11</text>
<text x="269.8" y="105.4">1</text>
<text x="149.8" y="110.5">26</text>
<text x="149.8" y="113">27</text>
<text x="280.6" y="111.8" transform="rotate(-90 280.6 111.8)">10</text>
<text x="150.4" y="115.5">1</text>
<text x="149.8" y="120.6">20</text>
<text x="149.8" y="123.2">22</text>
<text x="160" y="128.3" transform="rotate(-90 160 128.3)">14</text>
<text x="50.8" y="137.2" transform="rotate(-90 50.8 137.2)">20</text>
<text x="39.9" y="140.9">2</text>
<text x="39.9" y="143.5">3</text>
<text x="59.6" y="143.5">18</text>
<text x="59.6" y="140.9">19</text>
<text x="39.9" y="146">4</text>
<text x="39.9" y="148.6">5</text>
<text x="59.6" y="148.6">16</text>
<text x="59.6" y="146">17</text>
<text x="39.9" y="151.1">6</text>
<text x="39.9" y="153.6">7</text>
<text x="59.6" y="153.6">14</text>
<text x="59.6" y="151.1">15</text>
<text x="160" y="155" transform="rotate(-90 160 155)">28</text>
<text x="39.9" y="156.2">8</text>
<text x="39.9" y="158.7">9</text>
<text x="59.6" y="158.7">12</text>
<text x="59.6" y="156.2">13</text>
<text x="149.8" y="157.5">10</text>
<text x="150.4" y="160">9</text>
<text x="167.6" y="157.5">11</text>
<text x="167.6" y="160">12</text>
<text x="269.8" y="160">2</text>
<text x="280.6" y="156.3" transform="rotate(-90 280.6 156.3)">20</text>
<text x="289.5" y="160">19</text>
<text x="39.3" y="163.8">11</text>
<text x="39.9" y="166.3">1</text>
<text x="150.4" y="167.6">6</text>
<text x="150.4" y="165.1">7</text>
<text x="150.4" y="162.5">8</text>
<text x="167.6" y="162.5">13</text>
<text x="167.6" y="165.1">15</text>
<text x="167.6" y="167.6">16</text>
<text x="269.8" y="162.5">3</text>
<text x="269.8" y="165.1">4</text>
<text x="269.8" y="167.6">5</text>
<text x="289.5" y="167.6">16</text>
<text x="289.5" y="165.1">17</text>
<text x="289.5" y="162.5">18</text>
<text x="50.8" y="172.8" transform="rotate(-90 50.8 172.8)">10</text>
<text x="150.4" y="172.7">4</text>
<text x="150.4" y="170.2">5</text>
<text x="167.6" y="170.2">17</text>
<text x="167.6" y="172.7">18</text>
<text x="269.8" y="170.2">6</text>
<text x="269.8" y="172.7">7</text>
<text x="289.5" y="172.7">14</text>
<text x="289.5" y="170.2">15</text>
<text x="149.8" y="177.8">25</text>
<text x="150.4" y="175.2">3</text>
<text x="167.6" y="175.2">19</text>
<text x="269.8" y="175.2">8</text>
<text x="269.8" y="177.8">9</text>
<text x="289.5" y="177.8">12</text>
<text x="289.5" y="175.2">13</text>
<text x="149.8" y="182.9">21</text>
<text x="149.8" y="185.4">23</text>
<text x="149.8" y="180.3">24</text>
<text x="269.2" y="182.9">11</text>
<text x="269.8" y="185.4">1</text>
<text x="149.8" y="190.5">26</text>
<text x="150.4" y="187.9">2</text>
<text x="280.6" y="191.8" transform="rotate(-90 280.6 191.8)">10</text>
<text x="149.8" y="193">27</text>
<text x="150.4" y="195.6">1</text>
<text x="149.8" y="200.6">20</text>
<text x="149.8" y="203.2">22</text>
<text x="160" y="208.3" transform="rotate(-90 160 208.3)">14</text>
</g>
<g font-size="1.3" fill="#0f0f0f">
<text x="68.6" y="76.8">LUT_A0</text>
<text x="68.6" y="81.9">LUT_A2</text>
<text x="68.6" y="79.4">LUT_A1</text>
<text x="138" y="83.2">LUT_A2</text>
<text x="138" y="80.6">LUT_A1</text>
<text x="138" y="78.1">LUT_A0</text>
<text x="175.3" y="78.1">ROM_L0</text>
<text x="175.3" y="80.6">ROM_L1</text>
<text x="175.3" y="83.2">ROM_L2</text>
<text x="255.4" y="80.6">ROM_L0</text>
<text x="255.4" y="83.2">ROM_L1</text>
<text x="68.6" y="89.5">LUT_A5</text>
<text x="68.6" y="87">LUT_A4</text>
<text x="68.6" y="84.4">LUT_A3</text>
<text x="138" y="88.3">LUT_A4</text>
<text x="138" y="85.7">LUT_A3</text>
<text x="175.3" y="85.7">ROM_L3</text>
<text x="175.3" y="88.3">ROM_L4</text>
<text x="255.4" y="88.3">ROM_L3</text>
<text x="255.4" y="85.7">ROM_L2</text>
<text x="68.6" y="94.6">LUT_A7</text>
<text x="68.6" y="92.1">LUT_A6</text>
<text x="138" y="95.9">LUT_A7</text>
<text x="138" y="93.3">LUT_A6</text>
<text x="138" y="90.8">LUT_A5</text>
<text x="175.3" y="90.8">ROM_L5</text>
<text x="175.3" y="93.3">ROM_L6</text>
<text x="175.3" y="95.9">ROM_L7</text>
<text x="255.4" y="93.3">ROM_L5</text>
<text x="255.4" y="95.9">ROM_L6</text>
<text x="255.4" y="90.8">ROM_L4</text>
<text x="138" y="101">LUT_A9</text>
<text x="138" y="98.4">LUT_A8</text>
<text x="255.4" y="98.4">ROM_L7</text>
<text x="136.8" y="103.5">LUT_A10</text>
<text x="136.8" y="106">LUT_A11</text>
<text x="136.8" y="108.6">LUT_A12</text>
<text x="136.8" y="111.1">LUT_A13</text>
<text x="136.8" y="113.7">LUT_A14</text>
<text x="136.8" y="116.2">LUT_A15</text>
<text x="68.6" y="141.6">LUT_A8</text>
<text x="68.6" y="149.2">LUT_A11</text>
<text x="68.6" y="146.7">LUT_A10</text>
<text x="68.6" y="144.1">LUT_A9</text>
<text x="68.6" y="154.3">LUT_A13</text>
<text x="68.6" y="151.8">LUT_A12</text>
<text x="68.6" y="159.4">LUT_A15</text>
<text x="68.6" y="156.8">LUT_A14</text>
<text x="138" y="160.6">LUT_A1</text>
<text x="138" y="158.1">LUT_A0</text>
<text x="175.3" y="158.1">ROM_H0</text>
<text x="175.3" y="160.6">ROM_H1</text>
<text x="255.1" y="160.6">ROM_H0</text>
<text x="138" y="165.7">LUT_A3</text>
<text x="138" y="163.2">LUT_A2</text>
<text x="175.3" y="163.2">ROM_H2</text>
<text x="175.3" y="165.7">ROM_H3</text>
<text x="255.1" y="163.2">ROM_H1</text>
<text x="255.1" y="165.7">ROM_H2</text>
<text x="138" y="173.3">LUT_A6</text>
<text x="138" y="170.8">LUT_A5</text>
<text x="138" y="168.3">LUT_A4</text>
<text x="175.3" y="168.3">ROM_H4</text>
<text x="175.3" y="170.8">ROM_H5</text>
<text x="175.3" y="173.3">ROM_H6</text>
<text x="255.1" y="168.3">ROM_H3</text>
<text x="255.1" y="170.8">ROM_H4</text>
<text x="255.1" y="173.3">ROM_H5</text>
<text x="138" y="175.9">LUT_A7</text>
<text x="138" y="178.4">LUT_A8</text>
<text x="175.3" y="175.9">ROM_H7</text>
<text x="255.1" y="175.9">ROM_H6</text>
<text x="255.1" y="178.4">ROM_H7</text>
<text x="136.8" y="183.5">LUT_A10</text>
<text x="138" y="181">LUT_A9</text>
<text x="136.8" y="186">LUT_A11</text>
<text x="136.8" y="188.6">LUT_A12</text>
<text x="136.8" y="191.1">LUT_A13</text>
<text x="136.8" y="196.2">LUT_A15</text>
<text x="136.8" y="193.7">LUT_A14</text>
</g>
</svg>
